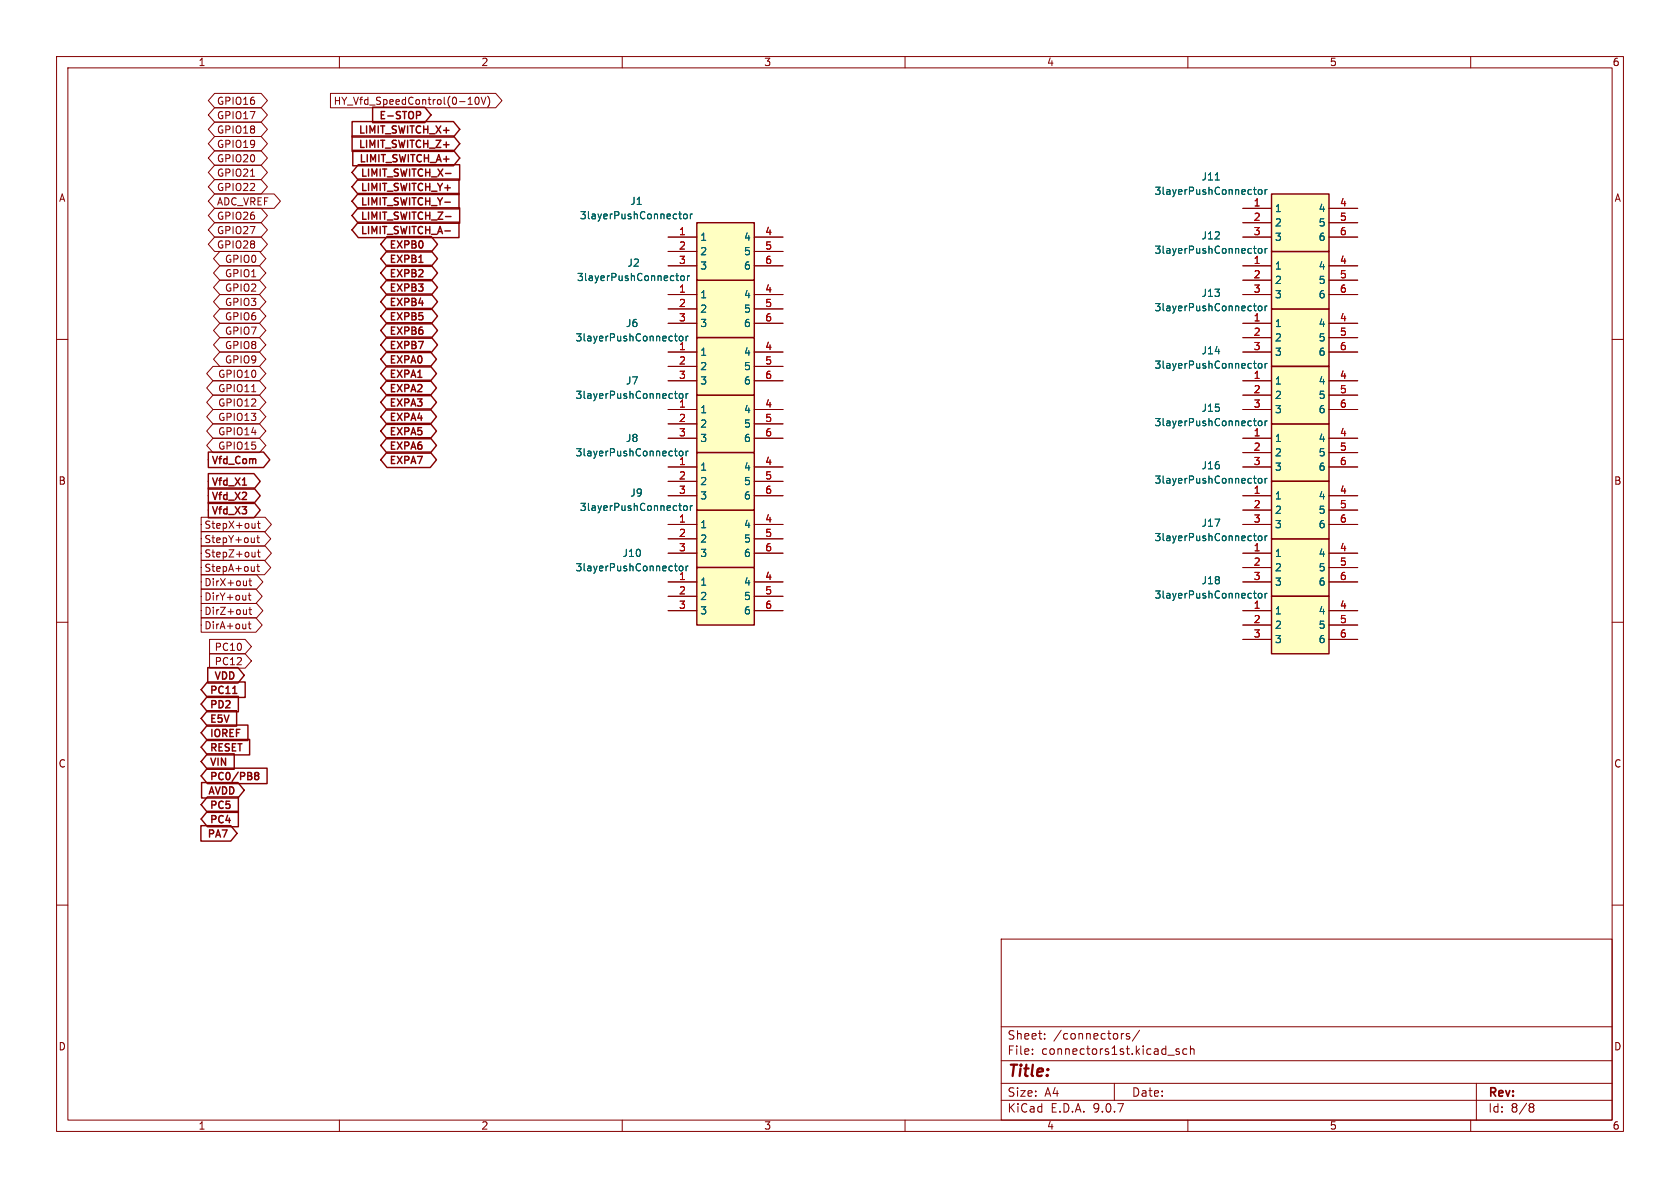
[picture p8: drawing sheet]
<svg xmlns="http://www.w3.org/2000/svg" width="297mm" height="210mm" viewBox="0 0 297 210" stroke-linecap="round" stroke-linejoin="round" font-family="sans-serif">
<g fill="none" stroke="#840000" stroke-width=".18">
<path d="M10 10h277v190h-277zM12 12h273v186h-273zM60 10v2M110 10v2M160 10v2M210 10v2M260 10v2M10 60h2M285 60h2M10 110h2M285 110h2M10 160h2"/>
<path d="M177 166h108v32h-108zM285 160h2M60 198v2M110 198v2M160 198v2M177 194.5h108M177 191.5h108M177 187.5h108M177 181.5h108M182.5 186.3v.1M182.5 185.5v.1M184.7 183.6v.1"/>
<path d="M184.7 182.8v.1M197 191.5v3M198.7 182.7l-.4 .1M199.7 182.8l-.4-.1-.2 .2 .1 .2 .5 .2v.3h-.6M201.5 182.1l-1.3 2M206.5 186.5h1.1M208.5 185.5l-.4-.1-.2 .2 .1 .2 .5 .2v.3h-.6M209.8 185.5l-.4-.1-.3 .3v.4l.1 .2h.6M210 198v2M210.5 185.5l.2-.1 .3 .1 .1 .9M210.5 184.9v1.5M260 198v2"/>
<path d="M261 191.5v6.5M270.6 195.1l.4 .1 .2 .2-.3 .3M270.6 195.7h.3M270.9 195.7l.2 .2 .1 .4-.2 .2-.4 .1"/>
</g>
<path d="M224.8 54.6h10.1v10.2h-10.1z" fill="#ffffc2"/>
<path d="M224.8 54.6h10.1v10.2h-10.1z" fill="none" stroke="#840000" stroke-width=".25"/>
<path d="M219.7 57.2h5.1M219.7 59.7h5.1M234.9 57.2h5.1M234.9 59.7h5.1M219.7 62.2h5.1M234.9 62.2h5.1" fill="none" stroke="#840000" stroke-width=".18"/>
<path d="M221.6 54.1h.5M221.8 53.7v1.1l.3 .1M222.6 54.1h.3l.2 .2v.4l-.2 .2h-.3l-.2-.2zM223.6 54.1v.8M224 54.1l-.4 .2" fill="none" stroke="#006464" stroke-width=".18"/>
<path d="M123.2 90.2h10.1v10.1h-10.1z" fill="#ffffc2"/>
<path d="M123.2 90.2h10.1v10.1h-10.1z" fill="none" stroke="#840000" stroke-width=".25"/>
<path d="M118.1 92.7h5.1M118.1 95.3h5.1M118.1 97.8h5.1M133.3 92.7h5.1M133.3 95.3h5.1M133.3 97.8h5.1" fill="none" stroke="#840000" stroke-width=".18"/>
<path d="M120 89.4h.5M120.2 89v1.1l.3 .1M120.9 89.5l.2-.1 .3 .1 .1 .5-.1 .2h-.3l-.2-.1zM122 89.4v.8M122.4 89.4l-.4 .2" fill="none" stroke="#006464" stroke-width=".18"/>
<path d="M123.2 69.9h10.1v10.1h-10.1z" fill="#ffffc2"/>
<path d="M123.2 69.9h10.1v10.1h-10.1z" fill="none" stroke="#840000" stroke-width=".25"/>
<path d="M118.1 72.4h5.1M118.1 74.9h5.1M118.1 77.5h5.1M133.3 72.4h5.1M133.3 74.9h5.1M133.3 77.5h5.1" fill="none" stroke="#840000" stroke-width=".18"/>
<path d="M119.2 69.6h.5M119.4 69.2v1l.2 .2M120.1 70.3v-.5l.2-.2h.3l.1 .2v.5M121.3 69.6v.8M121.6 69.6l-.3 .2" fill="none" stroke="#006464" stroke-width=".18"/>
<path d="M123.2 49.5h10.1v10.2h-10.1z" fill="#ffffc2"/>
<path d="M123.2 49.5h10.1v10.2h-10.1z" fill="none" stroke="#840000" stroke-width=".25"/>
<path d="M118.1 52.1h5.1M118.1 54.6h5.1M118.1 57.2h5.1M133.3 52.1h5.1M133.3 54.6h5.1M133.3 57.2h5.1" fill="none" stroke="#840000" stroke-width=".18"/>
<path d="M119.5 48.8h.5M119.7 48.3v1.1l.3 .2M120.4 48.9l.2-.1 .3 .1 .1 .5-.1 .1-.3 .1-.2-.1zM121.5 48.8v.8M121.9 48.8l-.4 .2" fill="none" stroke="#006464" stroke-width=".18"/>
<path d="M123.2 59.7h10.1v10.2h-10.1z" fill="#ffffc2"/>
<path d="M123.2 59.7h10.1v10.2h-10.1z" fill="none" stroke="#840000" stroke-width=".25"/>
<path d="M118.1 62.2h5.1M118.1 64.8h5.1M118.1 67.3h5.1M133.3 62.2h5.1M133.3 64.8h5.1M133.3 67.3h5.1" fill="none" stroke="#840000" stroke-width=".18"/>
<path d="M119.2 59.4h.5M119.4 59v1.1l.2 .2M121.3 59.4v.9M121.6 59.4l-.3 .3M120.1 60.1v-.4l.2-.3 .3 .1 .1 .2v.4" fill="none" stroke="#006464" stroke-width=".18"/>
<path d="M123.2 39.4h10.1v10.1h-10.1z" fill="#ffffc2"/>
<path d="M123.2 39.4h10.1v10.1h-10.1z" fill="none" stroke="#840000" stroke-width=".25"/>
<path d="M118.1 41.9h5.1M118.1 44.5h5.1M118.1 47h5.1M133.3 41.9h5.1M133.3 44.5h5.1M133.3 47h5.1" fill="none" stroke="#840000" stroke-width=".18"/>
<path d="M120 37.8h.5M120.2 37.4v1.1l.3 .2M120.9 38l.2-.2 .3 .2 .1 .4-.1 .2-.3 .1-.2-.1zM122 37.8v.9M122.4 37.8l-.4 .3" fill="none" stroke="#006464" stroke-width=".18"/>
<path d="M123.2 80h10.1v10.2h-10.1z" fill="#ffffc2"/>
<path d="M123.2 80h10.1v10.2h-10.1z" fill="none" stroke="#840000" stroke-width=".25"/>
<path d="M118.1 82.6h5.1M118.1 85.1h5.1M118.1 87.6h5.1M133.3 82.6h5.1M133.3 85.1h5.1M133.3 87.6h5.1" fill="none" stroke="#840000" stroke-width=".18"/>
<path d="M119.2 79.7h.5M119.4 79.3v1.1l.2 .2M121.3 79.7v.9M121.6 79.7l-.3 .3M120.1 80.5v-.5l.2-.3 .3 .1 .1 .2v.5" fill="none" stroke="#006464" stroke-width=".18"/>
<path d="M123.2 100.3h10.1v10.2h-10.1z" fill="#ffffc2"/>
<path d="M123.2 100.3h10.1v10.2h-10.1z" fill="none" stroke="#840000" stroke-width=".25"/>
<path d="M118.1 102.9h5.1M118.1 105.4h5.1M118.1 108h5.1M133.3 102.9h5.1M133.3 105.4h5.1M133.3 108h5.1" fill="none" stroke="#840000" stroke-width=".18"/>
<path d="M119.4 99.6v1.1l.2 .2M119.2 100.1h.5M120.1 100.8v-.5l.2-.2h.3l.1 .2v.5M121.3 100.1v.8M121.6 100.1l-.3 .2" fill="none" stroke="#006464" stroke-width=".18"/>
<path d="M224.8 74.9h10.1v10.2h-10.1z" fill="#ffffc2"/>
<path d="M224.8 74.9h10.1v10.2h-10.1z" fill="none" stroke="#840000" stroke-width=".25"/>
<path d="M219.7 77.5h5.1M234.9 77.5h5.1M219.7 80h5.1M219.7 82.6h5.1M234.9 80h5.1M234.9 82.6h5.1" fill="none" stroke="#840000" stroke-width=".18"/>
<path d="M221.6 74.4h.5M221.8 74v1.1l.3 .2M222.6 74.5l.3-.1 .2 .3v.3l-.2 .3-.3-.1-.2-.2zM223.6 74.4v.9M224 74.4l-.4 .3" fill="none" stroke="#006464" stroke-width=".18"/>
<path d="M224.8 44.5h10.1v10.1h-10.1z" fill="#ffffc2"/>
<path d="M224.8 44.5h10.1v10.1h-10.1z" fill="none" stroke="#840000" stroke-width=".25"/>
<path d="M219.7 47h5.1M219.7 49.5h5.1M219.7 52.1h5.1M234.9 47h5.1M234.9 49.5h5.1M234.9 52.1h5.1" fill="none" stroke="#840000" stroke-width=".18"/>
<path d="M221.6 43.9h.5M221.8 43.5v1.1l.3 .2M222.6 44l.3-.1 .2 .3v.3l-.2 .3-.3-.1-.2-.2zM223.6 43.9v.9M224 43.9l-.4 .3" fill="none" stroke="#006464" stroke-width=".18"/>
<path d="M224.8 95.3h10.1v10.1h-10.1z" fill="#ffffc2"/>
<path d="M224.8 95.3h10.1v10.1h-10.1z" fill="none" stroke="#840000" stroke-width=".25"/>
<path d="M219.7 97.8h5.1M234.9 97.8h5.1M219.7 100.3h5.1M219.7 102.9h5.1M234.9 100.3h5.1M234.9 102.9h5.1" fill="none" stroke="#840000" stroke-width=".18"/>
<path d="M221.6 94.7h.5M221.8 94.3v1.1l.3 .2M222.6 94.8l.3-.1 .2 .3v.3l-.2 .3-.3-.1-.2-.2zM223.6 94.7v.9M224 94.7l-.4 .3" fill="none" stroke="#006464" stroke-width=".18"/>
<path d="M224.8 105.4h10.1v10.2h-10.1z" fill="#ffffc2"/>
<path d="M224.8 105.4h10.1v10.2h-10.1z" fill="none" stroke="#840000" stroke-width=".25"/>
<path d="M219.7 108h5.1M219.7 110.5h5.1M219.7 113h5.1M234.9 108h5.1M234.9 110.5h5.1M234.9 113h5.1" fill="none" stroke="#840000" stroke-width=".18"/>
<path d="M221.6 104.9h.5M221.8 104.5v1.1l.3 .1M222.6 104.9h.3l.2 .2v.4l-.2 .2h-.3l-.2-.2zM223.6 104.9v.8M224 104.9l-.4 .2" fill="none" stroke="#006464" stroke-width=".18"/>
<path d="M224.8 64.8h10.1v10.1h-10.1z" fill="#ffffc2"/>
<path d="M224.8 64.8h10.1v10.1h-10.1z" fill="none" stroke="#840000" stroke-width=".25"/>
<path d="M219.7 67.3h5.1M219.7 69.9h5.1M219.7 72.4h5.1M234.9 67.3h5.1M234.9 69.9h5.1M234.9 72.4h5.1" fill="none" stroke="#840000" stroke-width=".18"/>
<path d="M221.6 64.2h.5M221.8 63.8v1.1l.3 .2M222.6 64.3l.3-.1 .2 .3v.4l-.2 .2-.3-.1-.2-.1zM223.6 64.2v.9M224 64.2l-.4 .3" fill="none" stroke="#006464" stroke-width=".18"/>
<path d="M224.8 85.1h10.1v10.2h-10.1z" fill="#ffffc2"/>
<path d="M224.8 85.1h10.1v10.2h-10.1z" fill="none" stroke="#840000" stroke-width=".25"/>
<path d="M219.7 87.6h5.1M219.7 90.2h5.1M219.7 92.7h5.1M234.9 87.6h5.1M234.9 90.2h5.1M234.9 92.7h5.1" fill="none" stroke="#840000" stroke-width=".18"/>
<path d="M221.6 84.6h.5M221.8 84.1v1.1l.3 .2M222.6 84.6h.3l.2 .2v.4l-.2 .2h-.3l-.2-.2zM223.6 84.6v.8M224 84.6l-.4 .2" fill="none" stroke="#006464" stroke-width=".18"/>
<path d="M224.8 34.3h10.1v10.2h-10.1z" fill="#ffffc2"/>
<g fill="none" stroke="#840000" stroke-width=".25">
<path d="M65.9 19h9.2l1.1 1.3-1.1 1.4h-9.2zM74.1 19.7l.3 .3-.1 .3-.7 .1M62.2 24h18l1.1 1.4-1.1 1.4h-18zM62.2 21.5h18l1.1 1.4-1.1 1.3h-18zM62.4 26.6h17.8l1.1 1.3-1.1 1.4h-17.8zM63.3 29.1h18v2.7h-18l-1.1-1.3zM63.3 36.7h18v2.8h-18l-1.1-1.4zM63.3 34.2h17.8v2.7h-17.8l-1.1-1.3zM63.3 39.3h17.8v2.7h-17.8l-1.1-1.4zM63.3 31.7h17.8v2.7h-17.8l-1.1-1.4zM78.4 25.6h1M78.6 35.7h1"/>
<path d="M78.8 30.7h.9M78.8 38.3h.9M224.8 34.3h10.1v10.2h-10.1zM68.4 46.9h7.8l1.2 1.4-1.2 1.3h-7.8l-1.1-1.3zM68.4 41.8h7.8l1.2 1.4-1.2 1.3h-7.8l-1.1-1.3zM68.4 44.4h7.8l1.2 1.3-1.2 1.4h-7.8l-1.1-1.4zM68.4 49.4h7.8l1.2 1.4-1.2 1.4h-7.8l-1.1-1.4zM68.4 52h7.8l1.2 1.3-1.2 1.4h-7.8l-1.1-1.4zM68.4 59.6h7.8l1.2 1.4-1.2 1.3h-7.8l-1.1-1.3zM68.4 57.1h7.8l1.2 1.3-1.2 1.4h-7.8l-1.1-1.4zM68.4 54.5h7.8l1.2 1.4-1.2 1.3h-7.8l-1.1-1.3zM36.8 79.9h9.8l1.1 1.4-1.1 1.3h-9.8z"/>
<path d="M68.4 79.9h7.7l1.1 1.4-1.1 1.3h-7.7l-1.1-1.3zM68.4 69.8h7.7l1.1 1.3-1.1 1.4h-7.7l-1.1-1.4zM68.4 72.3h7.7l1.1 1.4-1.1 1.3h-7.7l-1.1-1.3zM68.4 77.4h7.7l1.1 1.3-1.1 1.4h-7.7l-1.1-1.4zM68.4 74.8h7.7l1.1 1.4-1.1 1.4h-7.7l-1.1-1.4zM68.4 67.2h7.7l1.1 1.4-1.1 1.3h-7.7l-1.1-1.3zM68.4 64.7h7.7l1.1 1.3-1.1 1.4h-7.7l-1.1-1.4zM68.4 62.1h7.7l1.1 1.4-1.1 1.4h-7.7l-1.1-1.4zM36.8 83.7h8.1l1.1 1.4-1.1 1.4h-8.1zM36.8 86.3h8.1l1.1 1.3-1.1 1.4h-8.1zM36.8 88.8h8.1l1.1 1.4-1.1 1.3h-8.1zM36.7 118h5.4l1.1 1.4-1.1 1.3h-5.4z"/>
<path d="M35.6 138.3h6.5l1.1 1.4-1.1 1.4h-6.5zM36.7 133.3h4.7v2.7h-4.7l-1.1-1.4zM36.7 123.1h5.4v2.7h-5.4l-1.1-1.3zM36.7 125.6h5.1v2.8h-5.1l-1.1-1.4zM36.7 128.2h7.1v2.7h-7.1l-1.1-1.4zM36.7 130.7h7.4v2.7h-7.4l-1.1-1.3zM36.7 120.6h6.6v2.7h-6.6l-1.1-1.4zM36.7 135.8h10.5v2.7h-10.5l-1.1-1.3zM41.1 122.6h.8M45.3 137.1l-.3-.2 .3-.3h.2l.2 .2-.2 .3M45.3 137.1l-.3 .2 .1 .4 .2 .1h.3l.1-.2v-.3l-.2-.2M45.3 137.1h.2"/>
<path d="M35.5 146h5.3l1.1 1.3-1.1 1.4h-5.3zM36.7 143.4h5.4v2.7h-5.4l-1.1-1.3zM36.7 140.9h5.4v2.7h-5.4l-1.1-1.4z"/>
</g>
<g fill="none" stroke="#840000" stroke-width=".18">
<path d="M37.9 16.5h8.3l1.1 1.3-1.1 1.3h-8.3l-1.1-1.3zM37.9 19h8.3l1.1 1.3-1.1 1.3h-8.3l-1.1-1.3zM58.4 16.5h29.2l1.1 1.3-1.1 1.3h-29.2zM82.8 18.5h.7M84.2 17.2h.1a.68 .68 0 0 1 .4 .6 .68 .68 0 0 1-.4 .7 .84 .84 0 0 1-.1-1.3zM85.1 17.2l.4 1.3 .4-1.3M86.2 17a1.46 1.46 0 0 1 0 1.9M37.9 29.2h8.3l1.1 1.3-1.1 1.3h-8.3l-1.1-1.3zM37.9 26.7h8.3l1.1 1.2-1.1 1.3h-8.3l-1.1-1.3zM37.9 31.7h8.3l1.1 1.3-1.1 1.3h-8.3l-1.1-1.3zM37.9 21.6h8.3l1.1 1.3-1.1 1.2h-8.3l-1.1-1.2zM37.9 24.1h8.3l1.1 1.3-1.1 1.3h-8.3l-1.1-1.3z"/>
<path d="M37.9 39.4h8.3l1.1 1.2-1.1 1.3h-8.3l-1.1-1.3zM37.9 36.8h8.3l1.1 1.3-1.1 1.3h-8.3l-1.1-1.3zM37.9 34.3h10.6l1.1 1.3-1.1 1.2h-10.6l-1.1-1.2zM44.3 31.2h.7M219.7 36.8h5.1M219.7 39.4h5.1M234.9 36.8h5.1M234.9 39.4h5.1M37.9 41.9h8.3l1.1 1.3-1.1 1.3h-8.3l-1.1-1.3zM38.9 47h7l1.1 1.3-1.1 1.2h-7l-1.2-1.2zM38.9 44.4h7l1.1 1.3-1.1 1.3h-7l-1.2-1.3zM38.9 49.5h7l1.1 1.3-1.1 1.3h-7l-1.2-1.3z"/>
<path d="M38.9 57.1h7l1.1 1.3-1.1 1.3h-7l-1.2-1.3zM38.9 59.7h7l1.1 1.3-1.1 1.2h-7l-1.2-1.2zM38.9 52.1h7l1.1 1.2-1.1 1.3h-7l-1.2-1.3zM38.9 54.6h7l1.1 1.3-1.1 1.3h-7l-1.2-1.3zM118.1 41.9h5.1M118.1 52.1h5.1M118.1 54.6h5.1M118.1 57.2h5.1M118.1 44.5h5.1M118.1 47h5.1M133.3 41.9h5.1M133.3 52.1h5.1"/>
<path d="M133.3 54.6h5.1M133.3 57.2h5.1M133.3 44.5h5.1M133.3 47h5.1M219.7 41.9h5.1M219.7 52.1h5.1M219.7 57.2h5.1M219.7 47h5.1M219.7 49.5h5.1M219.7 59.7h5.1M234.9 41.9h5.1M234.9 52.1h5.1"/>
<path d="M234.9 57.2h5.1M234.9 47h5.1M234.9 49.5h5.1M234.9 59.7h5.1M37.7 77.5h8.2l1.1 1.2-1.1 1.3h-8.2l-1.2-1.3zM37.7 64.8h8.2l1.1 1.2-1.1 1.3h-8.2l-1.2-1.3zM37.7 67.3h8.2l1.1 1.3-1.1 1.3h-8.2l-1.2-1.3zM37.7 74.9h8.2l1.1 1.3-1.1 1.3h-8.2l-1.2-1.3zM37.7 72.4h8.2l1.1 1.3-1.1 1.2h-8.2l-1.2-1.2zM37.7 69.8h8.2l1.1 1.3-1.1 1.3h-8.2l-1.2-1.3zM38.9 62.2h7l1.1 1.3-1.1 1.3h-7l-1.2-1.3zM44.5 69.3h.7"/>
<path d="M118.1 72.4h5.1M118.1 74.9h5.1M118.1 77.5h5.1M118.1 62.2h5.1M118.1 64.8h5.1M118.1 67.3h5.1M133.3 72.4h5.1M133.3 74.9h5.1M133.3 77.5h5.1M133.3 62.2h5.1M133.3 64.8h5.1M133.3 67.3h5.1"/>
<path d="M219.7 72.4h5.1M219.7 77.5h5.1M219.7 62.2h5.1M219.7 67.3h5.1M219.7 69.9h5.1M234.9 72.4h5.1M234.9 77.5h5.1M234.9 62.2h5.1M234.9 67.3h5.1M234.9 69.9h5.1M35.6 99.1h11.2l1.1 1.2-1.1 1.3h-11.2zM35.6 91.4h11.3l1.1 1.3-1.1 1.3h-11.3z"/>
<path d="M35.6 94h11.2l1.1 1.3-1.1 1.2h-11.2zM35.6 96.5h11.3l1.1 1.3-1.1 1.3h-11.3zM45 95.1v.8M45 95.8l-.1 .1M45.1 92.5v.9M45.1 97.6v.9M45.1 93.3l-.2 .1M45.1 98.3l-.4 .2M45.4 95.1h.5M45.5 92.5h.5M45.5 97.6h.5M45.6 94.7v1l.3 .2"/>
<path d="M45.6 99.7v1.1l.3 .2M45.7 92.1v1.1l.3 .2M45.7 97.2v1.1l.3 .2M118.1 92.7h5.1M118.1 95.3h5.1M118.1 97.8h5.1M118.1 82.6h5.1M118.1 85.1h5.1M118.1 87.6h5.1M133.3 92.7h5.1M133.3 95.3h5.1M133.3 97.8h5.1"/>
<path d="M133.3 82.6h5.1M133.3 85.1h5.1M133.3 87.6h5.1M219.7 92.7h5.1M219.7 97.8h5.1M219.7 82.6h5.1M219.7 87.6h5.1M219.7 80h5.1M219.7 90.2h5.1M234.9 92.7h5.1M234.9 97.8h5.1M234.9 82.6h5.1"/>
<path d="M234.9 87.6h5.1M234.9 80h5.1M234.9 90.2h5.1M35.6 101.6h9.8l1.1 1.3-1.1 1.2h-9.8zM35.6 104.1h9.6l1.2 1.3-1.2 1.3h-9.6zM35.6 109.2h9.6l1.2 1.3-1.2 1.3h-9.6zM35.6 106.7h9.8l1.1 1.3-1.1 1.2h-9.8zM37 113h6.3l1.1 1.3-1.1 1.3h-6.3zM37 115.6h6.3l1.1 1.2-1.1 1.3h-6.3zM43.6 102.7v.8M43.6 107.8v.8M43.6 103.4l-.1 .1"/>
<path d="M43.6 108.5l-.2 .1M43.9 105.2h.5M43.9 110.3h.5M44 102.7h.5M44 107.8h.5M44.1 104.8v1.1l.3 .2M44.1 109.9v1.1l.3 .2M44.2 102.3v1.1l.3 .1M44.2 107.4v1l.3 .2M45 100.2v.8M45 100.9h-.1M45.4 100.2h.5"/>
<path d="M118.1 102.9h5.1M118.1 105.4h5.1M118.1 108h5.1M133.3 102.9h5.1M133.3 105.4h5.1M133.3 108h5.1M219.7 102.9h5.1M219.7 108h5.1M219.7 100.3h5.1M219.7 110.5h5.1M219.7 113h5.1M234.9 102.9h5.1"/>
<path d="M234.9 108h5.1M234.9 100.3h5.1M234.9 110.5h5.1M234.9 113h5.1"/>
</g>
<g fill="none" stroke="#006464" stroke-width=".18">
<path d="M120 37.8h.5M120.2 37.4v1.1l.3 .2M120.9 38l.2-.2 .3 .2 .1 .4-.1 .2-.3 .1-.2-.1zM122 37.8v.9M122.4 37.8l-.4 .3M214.8 31.8h.8M221.6 33.5h.5M221.8 33.1v1.1l.3 .2M222.5 33.6l.2-.1 .3 .1 .1 .5-.1 .2-.3 .1-.2-.2zM223.6 33.5v.9M224 33.5l-.4 .3M119.2 59.4h.5"/>
<path d="M119.4 59v1.1l.2 .2M119.5 48.8h.5M119.7 48.3v1.1l.3 .2M120.4 48.9l.2-.1 .3 .1 .1 .5-.1 .1-.3 .1-.2-.1zM121.3 59.4v.9M121.5 48.8v.8M121.6 59.4l-.3 .3M121.9 48.8l-.4 .2M221.6 43.9h.5M221.6 54.1h.5M221.8 43.5v1.1l.3 .2M221.8 53.7v1.1l.3 .1"/>
<path d="M222.6 44l.3-.1 .2 .3v.3l-.2 .3-.3-.1-.2-.2zM222.6 54.1h.3l.2 .2v.4l-.2 .2h-.3l-.2-.2zM223.6 43.9v.9M223.6 54.1v.8M224 43.9l-.4 .3M224 54.1l-.4 .2M119.2 69.6h.5M119.2 79.7h.5M119.4 69.2v1l.2 .2M119.4 79.3v1.1l.2 .2M120.1 70.3v-.5l.2-.2h.3l.1 .2v.5M120.1 60.1v-.4l.2-.3 .3 .1 .1 .2v.4"/>
<path d="M121.3 69.6v.8M121.3 79.7v.9M121.6 69.6l-.3 .2M121.6 79.7l-.3 .3M221.6 74.4h.5M221.6 64.2h.5M221.8 63.8v1.1l.3 .2M221.8 74v1.1l.3 .2M222.6 64.3l.3-.1 .2 .3v.4l-.2 .2-.3-.1-.2-.1zM222.6 74.5l.3-.1 .2 .3v.3l-.2 .3-.3-.1-.2-.2zM223.6 64.2v.9M223.6 74.4v.9"/>
<path d="M224 74.4l-.4 .3M224 64.2l-.4 .3M119.4 99.6v1.1l.2 .2M120 89.4h.5M120.1 80.5v-.5l.2-.3 .3 .1 .1 .2v.5M120.2 89v1.1l.3 .1M120.9 89.5l.2-.1 .3 .1 .1 .5-.1 .2h-.3l-.2-.1zM122 89.4v.8M122.4 89.4l-.4 .2M221.6 94.7h.5M221.6 84.6h.5M221.8 84.1v1.1l.3 .2"/>
<path d="M221.8 94.3v1.1l.3 .2M222.6 84.6h.3l.2 .2v.4l-.2 .2h-.3l-.2-.2zM222.6 94.8l.3-.1 .2 .3v.3l-.2 .3-.3-.1-.2-.2zM223.6 84.6v.8M223.6 94.7v.9M224 94.7l-.4 .3M224 84.6l-.4 .2M119.2 100.1h.5M120.1 100.8v-.5l.2-.2h.3l.1 .2v.5M121.3 100.1v.8M121.6 100.1l-.3 .2M221.6 104.9h.5"/>
<path d="M221.8 104.5v1.1l.3 .1M222.6 104.9h.3l.2 .2v.4l-.2 .2h-.3l-.2-.2zM223.6 104.9v.8M224 104.9l-.4 .2"/>
</g>
<text font-size="2.8" fill="#840000" x="178" y="190.9">Title:</text>
<g font-size="2.1" fill="#840000">
<text x="178" y="184">Sheet:</text>
<text x="186.2" y="184">/connectors/</text>
<text x="178" y="186.7">File:</text>
<text x="184.1" y="186.7">connectors1st.kicad_sch</text>
<text x="178" y="196.9">KiCad</text>
<text x="178" y="194.1">Size:</text>
<text x="184.7" y="194.1">A4</text>
<text x="185.7" y="196.9">E.D.A.</text>
<text x="193.3" y="196.9">9.0.7</text>
<text x="200" y="194.1">Date:</text>
<text x="263" y="194.3">Rev:</text>
<text x="263" y="196.9">Id:</text>
<text x="267.1" y="196.9">8/8</text>
</g>
<g font-size="1.8" fill="#840000">
<text x="35" y="11.9">1</text>
<text x="85" y="11.9">2</text>
<text x="135" y="11.9">3</text>
<text x="185" y="11.9">4</text>
<text x="235" y="11.9">5</text>
<text x="285" y="11.9">6</text>
<text x="38.3" y="18.7">GPIO16</text>
<text x="38.3" y="21.3">GPIO17</text>
<text x="38.3" y="23.8">GPIO18</text>
<text x="58.9" y="18.7">HY_Vfd_SpeedControl(0-10V)</text>
<text x="63.1" y="24">LIMIT_SWITCH_X+</text>
<text x="66.8" y="21.4">E-STOP</text>
<text x="38.3" y="28.9">GPIO20</text>
<text x="38.3" y="26.4">GPIO19</text>
<text x="63.1" y="26.5">LIMIT_SWITCH_Z+</text>
<text x="63.3" y="29">LIMIT_SWITCH_A+</text>
<text x="10.3" y="35.9">A</text>
<text x="38.3" y="31.4">GPIO21</text>
<text x="38.3" y="34">GPIO22</text>
<text x="63.7" y="31.6">LIMIT_SWITCH_X-</text>
<text x="63.7" y="34.1">LIMIT_SWITCH_Y+</text>
<text x="285.3" y="35.9">A</text>
<text x="38.3" y="41.6">GPIO27</text>
<text x="38.3" y="39.1">GPIO26</text>
<text x="38.3" y="36.5">ADC_VREF</text>
<text x="63.7" y="39.2">LIMIT_SWITCH_Z-</text>
<text x="63.7" y="36.7">LIMIT_SWITCH_Y-</text>
<text x="63.7" y="41.7">LIMIT_SWITCH_A-</text>
<text x="38.3" y="44.1">GPIO28</text>
<text x="39.7" y="46.7">GPIO0</text>
<text x="68.7" y="44.3">EXPB0</text>
<text x="68.7" y="46.8">EXPB1</text>
<text x="39.7" y="49.2">GPIO1</text>
<text x="39.7" y="51.8">GPIO2</text>
<text x="68.7" y="49.4">EXPB2</text>
<text x="68.7" y="51.9">EXPB3</text>
<text x="39.7" y="59.4">GPIO7</text>
<text x="39.7" y="54.3">GPIO3</text>
<text x="39.7" y="56.8">GPIO6</text>
<text x="68.7" y="54.4">EXPB4</text>
<text x="68.7" y="59.5">EXPB6</text>
<text x="68.7" y="57">EXPB5</text>
<text x="39.7" y="61.9">GPIO8</text>
<text x="39.7" y="64.5">GPIO9</text>
<text x="68.7" y="62.1">EXPB7</text>
<text x="68.7" y="64.6">EXPA0</text>
<text x="38.5" y="67">GPIO10</text>
<text x="38.5" y="69.5">GPIO11</text>
<text x="68.7" y="69.7">EXPA2</text>
<text x="68.7" y="67.1">EXPA1</text>
<text x="38.5" y="77.2">GPIO14</text>
<text x="38.5" y="74.6">GPIO13</text>
<text x="38.5" y="72.1">GPIO12</text>
<text x="68.7" y="72.2">EXPA3</text>
<text x="68.7" y="74.8">EXPA4</text>
<text x="68.7" y="77.3">EXPA5</text>
<text x="37.3" y="82.4">Vfd_Com</text>
<text x="38.5" y="79.7">GPIO15</text>
<text x="68.7" y="82.4">EXPA7</text>
<text x="68.7" y="79.8">EXPA6</text>
<text x="10.3" y="85.9">B</text>
<text x="37.3" y="86.2">Vfd_X1</text>
<text x="37.3" y="88.7">Vfd_X2</text>
<text x="285.3" y="85.9">B</text>
<text x="36" y="93.7">StepX+out</text>
<text x="37.3" y="91.3">Vfd_X3</text>
<text x="36" y="101.3">StepA+out</text>
<text x="36" y="96.2">StepY+out</text>
<text x="36" y="98.7">StepZ+out</text>
<text x="36" y="103.8">DirX+out</text>
<text x="36" y="106.4">DirY+out</text>
<text x="36" y="111.4">DirA+out</text>
<text x="36" y="108.9">DirZ+out</text>
<text x="37.9" y="115.3">PC10</text>
<text x="37.9" y="117.8">PC12</text>
<text x="37" y="125.6">PD2</text>
<text x="37" y="123">PC11</text>
<text x="37.6" y="120.5">VDD</text>
<text x="37" y="128.1">E5V</text>
<text x="37" y="130.6">IOREF</text>
<text x="10.3" y="135.9">C</text>
<text x="37" y="135.7">VIN</text>
<text x="37" y="133.2">RESET</text>
<text x="285.3" y="135.9">C</text>
<text x="36.5" y="140.8">AVDD</text>
<text x="37" y="143.3">PC5</text>
<text x="37" y="138.3">PC0/PB8</text>
<text x="36.4" y="148.4">PA7</text>
<text x="37" y="145.9">PC4</text>
<text x="10.3" y="185.9">D</text>
<text x="285.3" y="185.9">D</text>
<text x="35" y="199.9">1</text>
<text x="85" y="199.9">2</text>
<text x="135" y="199.9">3</text>
<text x="185" y="199.9">4</text>
<text x="235" y="199.9">5</text>
<text x="285" y="199.9">6</text>
</g>
<g font-size="1.8" fill="#006464">
<text x="204" y="34.6">3layerPushConnector</text>
<text x="212.3" y="32.1">J11</text>
<text x="102.4" y="39">3layerPushConnector</text>
<text x="111.3" y="36.4">J1</text>
<text x="225.3" y="37.7">1</text>
<text x="225.3" y="40.2">2</text>
<text x="233" y="37.7">4</text>
<text x="233" y="40.2">5</text>
<text x="110.8" y="47.3">J2</text>
<text x="123.7" y="42.8">1</text>
<text x="123.7" y="45.3">2</text>
<text x="123.7" y="47.9">3</text>
<text x="131.4" y="42.8">4</text>
<text x="131.4" y="45.3">5</text>
<text x="131.4" y="47.9">6</text>
<text x="204" y="45.1">3layerPushConnector</text>
<text x="212.3" y="42.5">J12</text>
<text x="225.3" y="47.9">1</text>
<text x="225.3" y="42.8">3</text>
<text x="233" y="47.9">4</text>
<text x="233" y="42.8">6</text>
<text x="101.9" y="49.9">3layerPushConnector</text>
<text x="123.7" y="52.9">1</text>
<text x="131.4" y="52.9">4</text>
<text x="212.3" y="52.7">J13</text>
<text x="225.3" y="50.4">2</text>
<text x="225.3" y="52.9">3</text>
<text x="233" y="50.4">5</text>
<text x="233" y="52.9">6</text>
<text x="110.6" y="58">J6</text>
<text x="123.7" y="55.5">2</text>
<text x="123.7" y="58">3</text>
<text x="131.4" y="55.5">5</text>
<text x="131.4" y="58">6</text>
<text x="204" y="55.2">3layerPushConnector</text>
<text x="225.3" y="58">1</text>
<text x="233" y="58">4</text>
<text x="101.6" y="60.6">3layerPushConnector</text>
<text x="123.7" y="63.1">1</text>
<text x="123.7" y="65.6">2</text>
<text x="131.4" y="63.1">4</text>
<text x="131.4" y="65.6">5</text>
<text x="204" y="65.4">3layerPushConnector</text>
<text x="212.3" y="62.8">J14</text>
<text x="225.3" y="60.6">2</text>
<text x="225.3" y="63.1">3</text>
<text x="233" y="60.6">5</text>
<text x="233" y="63.1">6</text>
<text x="101.6" y="70.7">3layerPushConnector</text>
<text x="110.6" y="68.2">J7</text>
<text x="123.7" y="68.2">3</text>
<text x="131.4" y="68.2">6</text>
<text x="225.3" y="68.2">1</text>
<text x="225.3" y="70.7">2</text>
<text x="233" y="68.2">4</text>
<text x="233" y="70.7">5</text>
<text x="123.7" y="73.3">1</text>
<text x="123.7" y="75.8">2</text>
<text x="131.4" y="73.3">4</text>
<text x="131.4" y="75.8">5</text>
<text x="204" y="75.5">3layerPushConnector</text>
<text x="212.3" y="73">J15</text>
<text x="225.3" y="73.3">3</text>
<text x="233" y="73.3">6</text>
<text x="101.6" y="80.9">3layerPushConnector</text>
<text x="110.6" y="78.3">J8</text>
<text x="123.7" y="78.3">3</text>
<text x="123.7" y="83.4">1</text>
<text x="131.4" y="78.3">6</text>
<text x="131.4" y="83.4">4</text>
<text x="212.3" y="83.2">J16</text>
<text x="225.3" y="78.3">1</text>
<text x="225.3" y="80.9">2</text>
<text x="225.3" y="83.4">3</text>
<text x="233" y="78.3">4</text>
<text x="233" y="80.9">5</text>
<text x="233" y="83.4">6</text>
<text x="111.3" y="88">J9</text>
<text x="123.7" y="86">2</text>
<text x="123.7" y="88.5">3</text>
<text x="131.4" y="86">5</text>
<text x="131.4" y="88.5">6</text>
<text x="204" y="85.7">3layerPushConnector</text>
<text x="225.3" y="88.5">1</text>
<text x="233" y="88.5">4</text>
<text x="102.4" y="90.5">3layerPushConnector</text>
<text x="123.7" y="93.6">1</text>
<text x="131.4" y="93.6">4</text>
<text x="204" y="95.9">3layerPushConnector</text>
<text x="212.3" y="93.3">J17</text>
<text x="225.3" y="91">2</text>
<text x="225.3" y="93.6">3</text>
<text x="233" y="91">5</text>
<text x="233" y="93.6">6</text>
<text x="101.6" y="101.2">3layerPushConnector</text>
<text x="110" y="98.7">J10</text>
<text x="123.7" y="96.1">2</text>
<text x="123.7" y="98.7">3</text>
<text x="131.4" y="96.1">5</text>
<text x="131.4" y="98.7">6</text>
<text x="225.3" y="98.7">1</text>
<text x="225.3" y="101.2">2</text>
<text x="233" y="98.7">4</text>
<text x="233" y="101.2">5</text>
<text x="123.7" y="103.7">1</text>
<text x="123.7" y="106.3">2</text>
<text x="131.4" y="103.7">4</text>
<text x="131.4" y="106.3">5</text>
<text x="204" y="106">3layerPushConnector</text>
<text x="212.3" y="103.5">J18</text>
<text x="225.3" y="103.7">3</text>
<text x="233" y="103.7">6</text>
<text x="123.7" y="108.8">3</text>
<text x="131.4" y="108.8">6</text>
<text x="225.3" y="108.8">1</text>
<text x="225.3" y="111.4">2</text>
<text x="225.3" y="113.9">3</text>
<text x="233" y="108.8">4</text>
<text x="233" y="111.4">5</text>
<text x="233" y="113.9">6</text>
</g>
<g font-size="1.8" fill="#a90000">
<text x="119.9" y="41.7">1</text>
<text x="135.2" y="41.7">4</text>
<text x="221.5" y="36.6">1</text>
<text x="221.5" y="39.1">2</text>
<text x="221.5" y="41.7">3</text>
<text x="236.8" y="36.6">4</text>
<text x="236.8" y="39.1">5</text>
<text x="236.8" y="41.7">6</text>
<text x="119.9" y="44.2">2</text>
<text x="119.9" y="46.7">3</text>
<text x="135.2" y="44.2">5</text>
<text x="135.2" y="46.7">6</text>
<text x="221.5" y="46.7">1</text>
<text x="236.8" y="46.7">4</text>
<text x="119.9" y="51.8">1</text>
<text x="135.2" y="51.8">4</text>
<text x="221.5" y="49.3">2</text>
<text x="221.5" y="51.8">3</text>
<text x="236.8" y="49.3">5</text>
<text x="236.8" y="51.8">6</text>
<text x="119.9" y="54.4">2</text>
<text x="119.9" y="56.9">3</text>
<text x="135.2" y="54.4">5</text>
<text x="135.2" y="56.9">6</text>
<text x="221.5" y="56.9">1</text>
<text x="221.5" y="59.4">2</text>
<text x="236.8" y="56.9">4</text>
<text x="236.8" y="59.4">5</text>
<text x="119.9" y="62">1</text>
<text x="119.9" y="64.5">2</text>
<text x="135.2" y="62">4</text>
<text x="135.2" y="64.5">5</text>
<text x="221.5" y="62">3</text>
<text x="236.8" y="62">6</text>
<text x="119.9" y="67.1">3</text>
<text x="135.2" y="67.1">6</text>
<text x="221.5" y="67.1">1</text>
<text x="221.5" y="69.6">2</text>
<text x="236.8" y="67.1">4</text>
<text x="236.8" y="69.6">5</text>
<text x="119.9" y="72.1">1</text>
<text x="119.9" y="74.7">2</text>
<text x="119.9" y="77.2">3</text>
<text x="135.2" y="72.1">4</text>
<text x="135.2" y="74.7">5</text>
<text x="135.2" y="77.2">6</text>
<text x="221.5" y="77.2">1</text>
<text x="221.5" y="72.1">3</text>
<text x="236.8" y="77.2">4</text>
<text x="236.8" y="72.1">6</text>
<text x="119.9" y="82.3">1</text>
<text x="135.2" y="82.3">4</text>
<text x="221.5" y="79.8">2</text>
<text x="221.5" y="82.3">3</text>
<text x="236.8" y="79.8">5</text>
<text x="236.8" y="82.3">6</text>
<text x="119.9" y="84.8">2</text>
<text x="119.9" y="87.4">3</text>
<text x="135.2" y="84.8">5</text>
<text x="135.2" y="87.4">6</text>
<text x="221.5" y="87.4">1</text>
<text x="221.5" y="89.9">2</text>
<text x="236.8" y="87.4">4</text>
<text x="236.8" y="89.9">5</text>
<text x="119.9" y="92.5">1</text>
<text x="119.9" y="95">2</text>
<text x="135.2" y="92.5">4</text>
<text x="135.2" y="95">5</text>
<text x="221.5" y="92.5">3</text>
<text x="236.8" y="92.5">6</text>
<text x="119.9" y="97.5">3</text>
<text x="135.2" y="97.5">6</text>
<text x="221.5" y="97.5">1</text>
<text x="221.5" y="100.1">2</text>
<text x="236.8" y="97.5">4</text>
<text x="236.8" y="100.1">5</text>
<text x="119.9" y="102.6">1</text>
<text x="119.9" y="105.2">2</text>
<text x="119.9" y="107.7">3</text>
<text x="135.2" y="102.6">4</text>
<text x="135.2" y="105.2">5</text>
<text x="135.2" y="107.7">6</text>
<text x="221.5" y="102.6">3</text>
<text x="221.5" y="107.7">1</text>
<text x="236.8" y="102.6">6</text>
<text x="236.8" y="107.7">4</text>
<text x="221.5" y="110.2">2</text>
<text x="221.5" y="112.8">3</text>
<text x="236.8" y="110.2">5</text>
<text x="236.8" y="112.8">6</text>
</g>
</svg>
